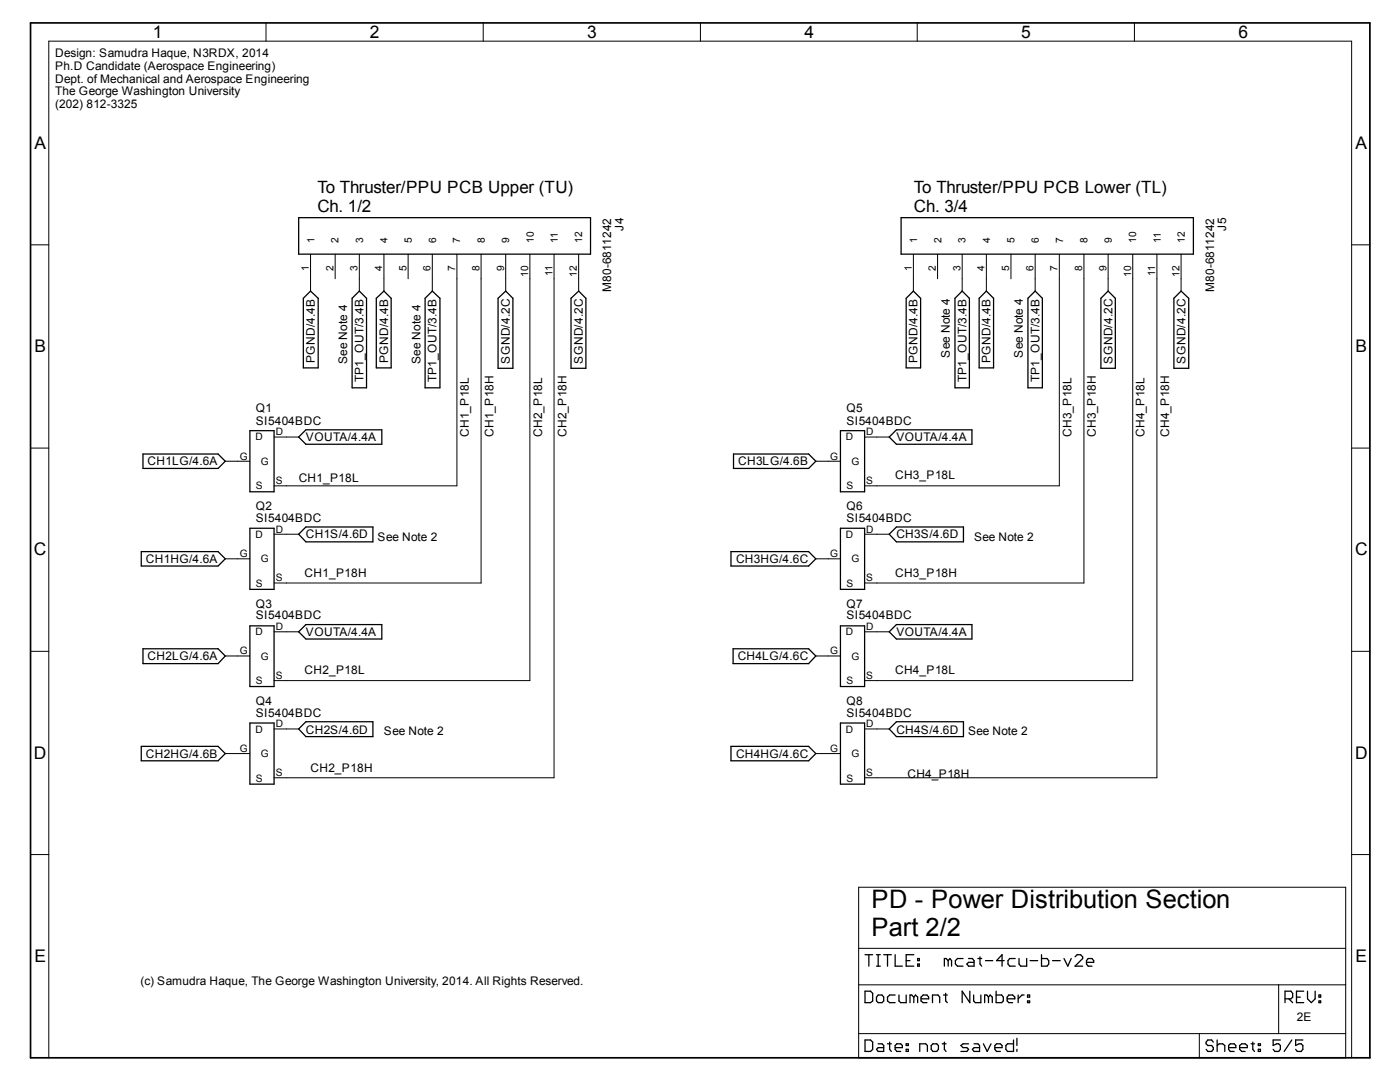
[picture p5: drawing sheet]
<svg xmlns="http://www.w3.org/2000/svg" width="279mm" height="216mm" viewBox="0 0 279 216" stroke-linecap="round" stroke-linejoin="round" font-family="sans-serif">
<g fill="none" stroke="#000" stroke-width=".25">
<path d="M59.6 43.4h58.3v7.3h-58.3zM60.5 59.5l1.5-1.4 1.5 1.4v13.9h-3zM70.3 59.5l1.4-1.4 1.5 1.4v17.9h-2.9zM75.1 59.5l1.5-1.4 1.5 1.4v13.9h-3zM84.8 59.5l1.5-1.4 1.5 1.4v17.9h-3zM99.4 59.5l1.5-1.4 1.5 1.4v14h-3zM114 59.5l1.5-1.4 1.4 1.4v14h-2.9zM179.8 43.4h58.4v7.3h-58.4zM182.3 58.1l1.4 1.4v13.9h-2.9v-13.9zM192 58.1l1.5 1.4v17.9h-2.9v-17.9zM195.4 59.5l1.4-1.4 1.5 1.4v13.9h-2.9zM205.1 59.5l1.5-1.4 1.4 1.4v17.9h-2.9z"/>
<path d="M221.1 58.1l1.5 1.4v14h-2.9v-14zM234.3 59.5l1.4-1.4 1.5 1.4v14h-2.9zM28.5 90.6h15l1.5 1.4-1.5 1.5h-15zM49.9 85.9h4.8v12.2h-4.8zM59.6 87.2l1.4-1.4h15.2v2.8h-15.2zM146.4 90.6h15l1.4 1.4-1.4 1.5h-15zM167.7 85.9h4.9v12.2h-4.9zM177.5 87.2l1.4-1.4h15.1v2.8h-15.1zM28.2 110.1h15.3l1.5 1.4-1.5 1.4h-15.3zM49.9 105.4h4.8v12.2h-4.8zM61 105.2h13.4v2.9h-13.4l-1.4-1.5zM145.9 110.1h15.5l1.4 1.4-1.4 1.4h-15.5z"/>
<path d="M167.7 105.4h4.9v12.2h-4.9zM178.9 105.2h13.4v2.9h-13.4l-1.4-1.5zM28.5 129.5h15l1.5 1.4-1.5 1.5h-15zM49.9 124.9h4.8v12.1h-4.8zM59.6 126.1l1.4-1.5h15.2v2.9h-15.2zM146.3 129.5h15.1l1.4 1.4-1.4 1.5h-15.1zM167.7 124.9h4.9v12.1h-4.9zM178.9 124.6h15.1v2.9h-15.1l-1.4-1.4zM28.2 148.9h15.3l1.5 1.5-1.5 1.4h-15.3zM49.9 144.3h4.8v12.2h-4.8zM59.6 145.5l1.4-1.5h13.4v3h-13.4zM145.9 148.9h15.5l1.4 1.5-1.4 1.4h-15.5z"/>
<path d="M167.7 144.3h4.9v12.2h-4.9zM178.9 144h13.4v3h-13.4l-1.4-1.5zM172.6 197.8h1.1l.5 .4v1.5l-.5 .4h-1.1zM172.6 190.5h1.6M173.4 190.5v2.3M174.9 190.5h.8M174.9 192.8h.8M175.3 198.5h.7l.4 .5v.7l-.4 .4h-.7l-.4-.4v-.7zM175.3 190.5v2.3M176.4 190.5h1.5M177.1 190.5v2.3M178.6 190.5v2.3h1.5"/>
<path d="M178.6 198.5h-1.1l-.4 .5v.7l.4 .4h1.1M179.4 198.5v1.2l.3 .4h1.1v-1.6M180.8 191.7h.8M182.4 190.5h-1.6v2.3h1.6M182.4 199l-.5-.5h-.3v1.6M182.4 199l.3-.5 .4 .5v1.1M182.4 199v1.1M183.1 192.4h.4v.4h-.4zM183.1 191.3h.4v.4h-.4zM183.8 199.3h1.5v-.3l-.3-.5h-.8l-.4 .5v.7l.4 .4h.8M188.3 198.5h.8M188.7 198.2v1.5l.4 .4"/>
<path d="M189.2 191.7l-.4-.4h-.3v1.5M189.2 191.7v1.1M189.2 191.7l.4-.4 .3 .4v1.1M192.2 191.3h-1.1l-.4 .4v.7l.4 .4h1.1M193.3 191.3h.8l.3 .4v1.1h-1.1l-.3-.4 .3-.4h1.1M193.5 197.8v2.3l-1.5-2.3v2.3M194.3 198.5v1.2l.3 .4h1.1v-1.6M195.2 191.3h.7M195.6 190.9v1.5l.3 .4M196.7 191.7h1.4M197.3 199l-.4-.5h-.4v1.6M197.3 199v1.1"/>
<path d="M197.3 199l.3-.5 .4 .5v1.1M198.8 197.8v2.3h1.1l.3-.4v-.7l-.3-.5h-1.1M200.4 191.7h-1.5l1.1-1.2v2.3M201 199.3h1.5v-.3l-.4-.5h-.8l-.3 .5v.7l.3 .4h.8M202.6 191.3h-1.1l-.3 .4v.7l.3 .4h1.1M203.2 198.5v1.6M203.4 191.3v1.1l.3 .4h1.2v-1.5M204.4 198.5h-.4l-.8 .8M205.1 199.7h.4v.4h-.4zM205.1 198.5h.4v.5h-.4zM205.6 191.7h1.5M207.9 190.5v2.3h1.1l.3-.4v-.7l-.3-.4h-1.1"/>
<path d="M210.1 191.7h1.5M212.3 191.3l.8 1.5 .7-1.5M214.5 190.9l.5-.4h.6l.5 .4v.4l-1.6 1.5h1.6M216.8 192h1.5v-.3l-.4-.4h-.7l-.4 .4v.7l.4 .4h.7M256.5 199.3h1.1l.4-.3v-.8l-.4-.4h-1.1v2.3M257.2 199.3l.8 .8M258.7 199h.8M260.2 197.8h-1.5v2.3h1.5M260.9 197.8v1.5l.8 .8 .8-.8v-1.5M263.2 199.7h.4v.4h-.4zM263.2 198.5h.4v.5h-.4zM172.6 207.5h1.1l.5 .4v1.5l-.5 .4h-1.1z"/>
<path d="M175.3 208.3h.7l.4 .3v1.2h-1.1l-.4-.4 .4-.4h1.1M177.1 208.3h.8M177.5 207.9v1.5l.4 .4M178.6 209h1.5v-.4l-.4-.3h-.7l-.4 .3v.8l.4 .4h.7M180.8 208.3h.5v.3h-.5zM180.8 209.4h.5v.4h-.5zM183.6 209.8v-1.5h1.1l.4 .3v1.2M185.8 208.6l.4-.3h.7l.4 .3v.8l-.4 .4h-.7l-.4-.4zM186.1 200.1v-1.6h1.1l.3 .5v1.1M188 208.3h.8M188.5 207.9v1.5l.3 .4M193.3 208.3h-1.1l-.4 .3 .4 .4h.8l.3 .4-.3 .4h-1.2"/>
<path d="M194.4 208.3h.8l.3 .3v1.2h-1.1l-.3-.4 .3-.4h1.1M196.3 208.3l.7 1.5 .8-1.5M198.5 209h1.5v-.4l-.4-.3h-.7l-.4 .3v.8l.4 .4h.7M202.3 207.5v2.3h-1.2l-.4-.4v-.8l.4-.3h1.2M202.9 207.2v1.4M202.9 209.4v.4M242.1 207.9l-.3-.4h-.8l-.3 .4v.4l.3 .3h.8l.3 .4v.4l-.3 .4h-.8l-.3-.4M242.9 208.6l.4-.3h.7l.4 .3v1.2M242.9 207.5v2.3M245.2 209h1.4v-.4l-.3-.3h-.8l-.3 .3v.8l.3 .4h.8M247.4 209h1.5v-.4l-.4-.3h-.7l-.4 .3v.8l.4 .4h.7M249.7 208.3h.7"/>
<path d="M250 207.9v1.5l.4 .4M251.1 209.4h.4v.4h-.4zM251.1 208.3h.4v.3h-.4zM255.5 207.5h-1.4v1.1l.7-.3h.4l.3 .3v.8l-.3 .4h-.8l-.3-.4M257.8 207.5l-1.5 2.3M260 207.5h-1.4v1.1l.6-.3h.5l.3 .3v.8l-.3 .4h-.8l-.3-.4"/>
</g>
<g fill="none" stroke="#000" stroke-width=".2">
<path d="M53.1 4.6v3.6M96.4 4.6v3.6M139.8 4.6v3.6M183 4.6v3.6M226.4 4.6v3.6M6.1 48.9h3.6M62 50.7v7.4M66.9 50.7v4.9M71.7 50.7v7.4M76.6 50.7v7.4M81.4 50.7v4.9M86.3 50.7v7.4"/>
<path d="M91.2 50.7v46.2h-36.5M96 50.7v65.6h-41.3M100.9 50.7v7.4M105.7 50.7v85.1h-51M110.6 50.7v104.5h-55.9M115.5 50.7v7.4M182.3 50.7v7.4M187.1 50.7v4.9M192 50.7v7.4M196.8 50.7v7.4M201.8 50.7v4.9M206.6 50.7v7.4"/>
<path d="M211.4 50.7v46.2h-38.8M216.3 50.7v65.6h-43.7M221.1 50.7v7.4M226.1 50.7v85.1h-53.5M230.9 50.7v104.5h-58.3M235.7 50.7v7.4M269.7 48.9h3.7M6.1 89.4h3.6M45 92h4.9M54.7 87.2h4.9M162.8 92h4.9M172.6 87.2h4.9"/>
<path d="M269.7 89.4h3.7M45 111.5h4.9M54.7 106.6h4.9M162.8 111.5h4.9M172.6 106.6h4.9M6.1 130h3.6M45 130.9h4.9M54.7 126.1h4.9M162.8 130.9h4.9M172.6 126.1h4.9M269.7 130h3.7M45 150.4h4.9"/>
<path d="M54.7 145.5h4.9M162.8 150.4h4.9M172.6 145.5h4.9M6.1 170.5h3.6M171.4 177h97.2v34.1h-97.2zM269.7 170.5h3.7M171.4 196.5h97.2M171.4 189.2h97.2M255.2 196.5v9.7M9.7 211.1v-202.9h260v202.9M171.4 206.2h97.2M239.4 206.2v4.9"/>
</g>
<path d="M6.1 4.6h267.3v206.5h-267.3z" fill="none" stroke="#000" stroke-width=".34"/>
<g font-size="5.1">
<text x="173.9" y="181.3">PD - Power Distribution Section</text>
<text x="173.9" y="186.8">Part 2/2</text>
</g>
<g font-size="3.5">
<text x="30.5" y="7.6">1</text>
<text x="73.8" y="7.6">2</text>
<text x="117.2" y="7.6">3</text>
<text x="160.5" y="7.6">4</text>
<text x="203.8" y="7.6">5</text>
<text x="247.1" y="7.6">6</text>
<text x="6.9" y="29.7">A</text>
<text x="270.5" y="29.7">A</text>
<text x="6.9" y="70.3">B</text>
<text x="270.5" y="70.3">B</text>
<text x="6.8" y="110.8">C</text>
<text x="270.4" y="110.8">C</text>
<text x="6.8" y="151.4">D</text>
<text x="270.4" y="151.4">D</text>
<text x="6.9" y="192">E</text>
<text x="270.5" y="192">E</text>
</g>
<g font-size="3.4">
<text x="63.3" y="38.6">To Thruster/PPU PCB Upper (TU)</text>
<text x="182.4" y="38.6">To Thruster/PPU PCB Lower (TL)</text>
<text x="63.3" y="42.2">Ch. 1/2</text>
<text x="182.4" y="42.2">Ch. 3/4</text>
</g>
<g font-size="2.4">
<text x="11" y="11.4">Design: Samudra Haque, N3RDX, 2014</text>
<text x="11" y="14">Ph.D Candidate (Aerospace Engineering)</text>
<text x="11" y="16.5">Dept. of Mechanical and Aerospace Engineering</text>
<text x="11" y="19">The George Washington University</text>
<text x="11" y="21.6">(202) 812-3325</text>
<text x="124.5" y="46.1" transform="rotate(-90 124.5 46.1)">J4</text>
<text x="244.7" y="46.1" transform="rotate(-90 244.7 46.1)">J5</text>
<text x="122" y="58.3" transform="rotate(-90 122 58.3)">M80-6811242</text>
<text x="242.3" y="58.3" transform="rotate(-90 242.3 58.3)">M80-6811242</text>
<text x="189.6" y="71.4" transform="rotate(-90 189.6 71.4)">See Note 4</text>
<text x="204.1" y="71.4" transform="rotate(-90 204.1 71.4)">See Note 4</text>
<text x="62.8" y="72.5" transform="rotate(-90 62.8 72.5)">PGND/4.4B</text>
<text x="69.3" y="72.6" transform="rotate(-90 69.3 72.6)">See Note 4</text>
<text x="72.6" y="76.3" transform="rotate(-90 72.6 76.3)">TP1_OUT/3.4B</text>
<text x="77.5" y="72.5" transform="rotate(-90 77.5 72.5)">PGND/4.4B</text>
<text x="83.9" y="72.6" transform="rotate(-90 83.9 72.6)">See Note 4</text>
<text x="87.1" y="76.3" transform="rotate(-90 87.1 76.3)">TP1_OUT/3.4B</text>
<text x="101.8" y="72.6" transform="rotate(-90 101.8 72.6)">SGND/4.2C</text>
<text x="116.3" y="72.6" transform="rotate(-90 116.3 72.6)">SGND/4.2C</text>
<text x="183.1" y="72.5" transform="rotate(-90 183.1 72.5)">PGND/4.4B</text>
<text x="192.9" y="76.3" transform="rotate(-90 192.9 76.3)">TP1_OUT/3.4B</text>
<text x="197.7" y="72.5" transform="rotate(-90 197.7 72.5)">PGND/4.4B</text>
<text x="207.4" y="76.3" transform="rotate(-90 207.4 76.3)">TP1_OUT/3.4B</text>
<text x="222" y="72.6" transform="rotate(-90 222 72.6)">SGND/4.2C</text>
<text x="236.6" y="72.6" transform="rotate(-90 236.6 72.6)">SGND/4.2C</text>
<text x="51.1" y="82.3">Q1</text>
<text x="168.9" y="82.3">Q5</text>
<text x="51.1" y="84.8">SI5404BDC</text>
<text x="61" y="88.1">VOUTA/4.4A</text>
<text x="93.6" y="87.2" transform="rotate(-90 93.6 87.2)">CH1_P18L</text>
<text x="98.5" y="87.2" transform="rotate(-90 98.5 87.2)">CH1_P18H</text>
<text x="108.2" y="87.2" transform="rotate(-90 108.2 87.2)">CH2_P18L</text>
<text x="113" y="87.2" transform="rotate(-90 113 87.2)">CH2_P18H</text>
<text x="168.9" y="84.8">SI5404BDC</text>
<text x="178.9" y="88.1">VOUTA/4.4A</text>
<text x="213.9" y="87.2" transform="rotate(-90 213.9 87.2)">CH3_P18L</text>
<text x="218.7" y="87.2" transform="rotate(-90 218.7 87.2)">CH3_P18H</text>
<text x="228.4" y="87.2" transform="rotate(-90 228.4 87.2)">CH4_P18L</text>
<text x="233.3" y="87.2" transform="rotate(-90 233.3 87.2)">CH4_P18H</text>
<text x="29.5" y="92.9">CH1LG/4.6A</text>
<text x="147.3" y="92.9">CH3LG/4.6B</text>
<text x="178.6" y="95.7">CH3_P18L</text>
<text x="51.1" y="101.8">Q2</text>
<text x="59.6" y="96.2">CH1_P18L</text>
<text x="168.9" y="101.8">Q6</text>
<text x="51.1" y="104.2">SI5404BDC</text>
<text x="61" y="107.4">CH1S/4.6D</text>
<text x="75.4" y="107.9">See Note 2</text>
<text x="168.9" y="104.2">SI5404BDC</text>
<text x="178.9" y="107.4">CH3S/4.6D</text>
<text x="194.4" y="107.9">See Note 2</text>
<text x="29.1" y="112.4">CH1HG/4.6A</text>
<text x="146.9" y="112.4">CH3HG/4.6C</text>
<text x="60.8" y="115.1">CH1_P18H</text>
<text x="178.6" y="115.1">CH3_P18H</text>
<text x="51.1" y="123.6">SI5404BDC</text>
<text x="51.1" y="121.2">Q3</text>
<text x="168.9" y="123.6">SI5404BDC</text>
<text x="168.9" y="121.2">Q7</text>
<text x="29.5" y="131.7">CH2LG/4.6A</text>
<text x="61" y="126.9">VOUTA/4.4A</text>
<text x="147.2" y="131.7">CH4LG/4.6C</text>
<text x="178.9" y="126.9">VOUTA/4.4A</text>
<text x="60.8" y="134.5">CH2_P18L</text>
<text x="178.6" y="134.5">CH4_P18L</text>
<text x="51.1" y="143.1">SI5404BDC</text>
<text x="51.1" y="140.6">Q4</text>
<text x="168.9" y="143.1">SI5404BDC</text>
<text x="168.9" y="140.6">Q8</text>
<text x="61" y="146.4">CH2S/4.6D</text>
<text x="76.6" y="146.7">See Note 2</text>
<text x="178.9" y="146.4">CH4S/4.6D</text>
<text x="193.2" y="146.7">See Note 2</text>
<text x="29.1" y="151.2">CH2HG/4.6B</text>
<text x="62" y="154">CH2_P18H</text>
<text x="146.9" y="151.2">CH4HG/4.6C</text>
<text x="181.1" y="155.2">CH4_P18H</text>
<text x="28" y="196.5">(c) Samudra Haque, The George Washington University, 2014. All Rights Reserved.</text>
<text x="258.8" y="203.8">2E</text>
</g>
<g font-size="2">
<text x="62.7" y="48.5" transform="rotate(-90 62.7 48.5)">1</text>
<text x="67.6" y="48.5" transform="rotate(-90 67.6 48.5)">2</text>
<text x="72.5" y="48.5" transform="rotate(-90 72.5 48.5)">3</text>
<text x="77.3" y="48.5" transform="rotate(-90 77.3 48.5)">4</text>
<text x="82.2" y="48.5" transform="rotate(-90 82.2 48.5)">5</text>
<text x="87" y="48.5" transform="rotate(-90 87 48.5)">6</text>
<text x="91.9" y="48.5" transform="rotate(-90 91.9 48.5)">7</text>
<text x="96.8" y="48.5" transform="rotate(-90 96.8 48.5)">8</text>
<text x="101.6" y="48.5" transform="rotate(-90 101.6 48.5)">9</text>
<text x="106.5" y="48.5" transform="rotate(-90 106.5 48.5)">10</text>
<text x="111.3" y="48.5" transform="rotate(-90 111.3 48.5)">11</text>
<text x="116.2" y="48.5" transform="rotate(-90 116.2 48.5)">12</text>
<text x="183" y="48.5" transform="rotate(-90 183 48.5)">1</text>
<text x="187.9" y="48.5" transform="rotate(-90 187.9 48.5)">2</text>
<text x="192.7" y="48.5" transform="rotate(-90 192.7 48.5)">3</text>
<text x="197.6" y="48.5" transform="rotate(-90 197.6 48.5)">4</text>
<text x="202.4" y="48.5" transform="rotate(-90 202.4 48.5)">5</text>
<text x="207.3" y="48.5" transform="rotate(-90 207.3 48.5)">6</text>
<text x="212.2" y="48.5" transform="rotate(-90 212.2 48.5)">7</text>
<text x="217" y="48.5" transform="rotate(-90 217 48.5)">8</text>
<text x="221.9" y="48.5" transform="rotate(-90 221.9 48.5)">9</text>
<text x="226.7" y="48.5" transform="rotate(-90 226.7 48.5)">10</text>
<text x="231.6" y="48.5" transform="rotate(-90 231.6 48.5)">11</text>
<text x="236.5" y="48.5" transform="rotate(-90 236.5 48.5)">12</text>
<text x="61.6" y="54.1" transform="rotate(-90 61.6 54.1)">1</text>
<text x="66.5" y="54.1" transform="rotate(-90 66.5 54.1)">2</text>
<text x="71.4" y="54.1" transform="rotate(-90 71.4 54.1)">3</text>
<text x="76.3" y="54.1" transform="rotate(-90 76.3 54.1)">4</text>
<text x="81.1" y="54.1" transform="rotate(-90 81.1 54.1)">5</text>
<text x="85.9" y="54.1" transform="rotate(-90 85.9 54.1)">6</text>
<text x="90.8" y="54.1" transform="rotate(-90 90.8 54.1)">7</text>
<text x="95.7" y="54.1" transform="rotate(-90 95.7 54.1)">8</text>
<text x="100.6" y="54.1" transform="rotate(-90 100.6 54.1)">9</text>
<text x="105.4" y="55.2" transform="rotate(-90 105.4 55.2)">10</text>
<text x="110.2" y="55" transform="rotate(-90 110.2 55)">11</text>
<text x="115.1" y="55.2" transform="rotate(-90 115.1 55.2)">12</text>
<text x="181.9" y="54.1" transform="rotate(-90 181.9 54.1)">1</text>
<text x="186.8" y="54.1" transform="rotate(-90 186.8 54.1)">2</text>
<text x="191.7" y="54.1" transform="rotate(-90 191.7 54.1)">3</text>
<text x="196.5" y="54.1" transform="rotate(-90 196.5 54.1)">4</text>
<text x="201.4" y="54.1" transform="rotate(-90 201.4 54.1)">5</text>
<text x="206.2" y="54.1" transform="rotate(-90 206.2 54.1)">6</text>
<text x="211.1" y="54.1" transform="rotate(-90 211.1 54.1)">7</text>
<text x="216" y="54.1" transform="rotate(-90 216 54.1)">8</text>
<text x="220.8" y="54.1" transform="rotate(-90 220.8 54.1)">9</text>
<text x="225.7" y="55.2" transform="rotate(-90 225.7 55.2)">10</text>
<text x="230.5" y="55" transform="rotate(-90 230.5 55)">11</text>
<text x="235.4" y="55.2" transform="rotate(-90 235.4 55.2)">12</text>
<text x="51" y="87.9">D</text>
<text x="55" y="86.9">D</text>
<text x="168.8" y="87.9">D</text>
<text x="172.9" y="86.9">D</text>
<text x="47.8" y="91.7">G</text>
<text x="52.1" y="92.8">G</text>
<text x="165.7" y="91.7">G</text>
<text x="169.9" y="92.8">G</text>
<text x="51.1" y="97.6">S</text>
<text x="55" y="96.6">S</text>
<text x="168.9" y="97.6">S</text>
<text x="172.9" y="96.6">S</text>
<text x="51" y="107.4">D</text>
<text x="55" y="106.3">D</text>
<text x="168.8" y="107.4">D</text>
<text x="172.9" y="106.3">D</text>
<text x="47.8" y="111.2">G</text>
<text x="52.1" y="112.2">G</text>
<text x="165.7" y="111.2">G</text>
<text x="169.9" y="112.2">G</text>
<text x="51.1" y="117.1">S</text>
<text x="55" y="116">S</text>
<text x="168.9" y="117.1">S</text>
<text x="172.9" y="116">S</text>
<text x="55" y="125.7">D</text>
<text x="172.9" y="125.7">D</text>
<text x="47.8" y="130.6">G</text>
<text x="51" y="126.7">D</text>
<text x="52.1" y="131.7">G</text>
<text x="165.7" y="130.6">G</text>
<text x="168.8" y="126.7">D</text>
<text x="169.9" y="131.7">G</text>
<text x="51.1" y="136.5">S</text>
<text x="55" y="135.5">S</text>
<text x="168.9" y="136.5">S</text>
<text x="172.9" y="135.5">S</text>
<text x="51" y="146.2">D</text>
<text x="55" y="145.1">D</text>
<text x="168.8" y="146.2">D</text>
<text x="172.9" y="145.1">D</text>
<text x="47.8" y="150">G</text>
<text x="51.1" y="156">S</text>
<text x="52.1" y="151">G</text>
<text x="55" y="154.9">S</text>
<text x="165.7" y="150">G</text>
<text x="168.9" y="156">S</text>
<text x="169.9" y="151">G</text>
<text x="172.9" y="154.9">S</text>
</g>
</svg>
